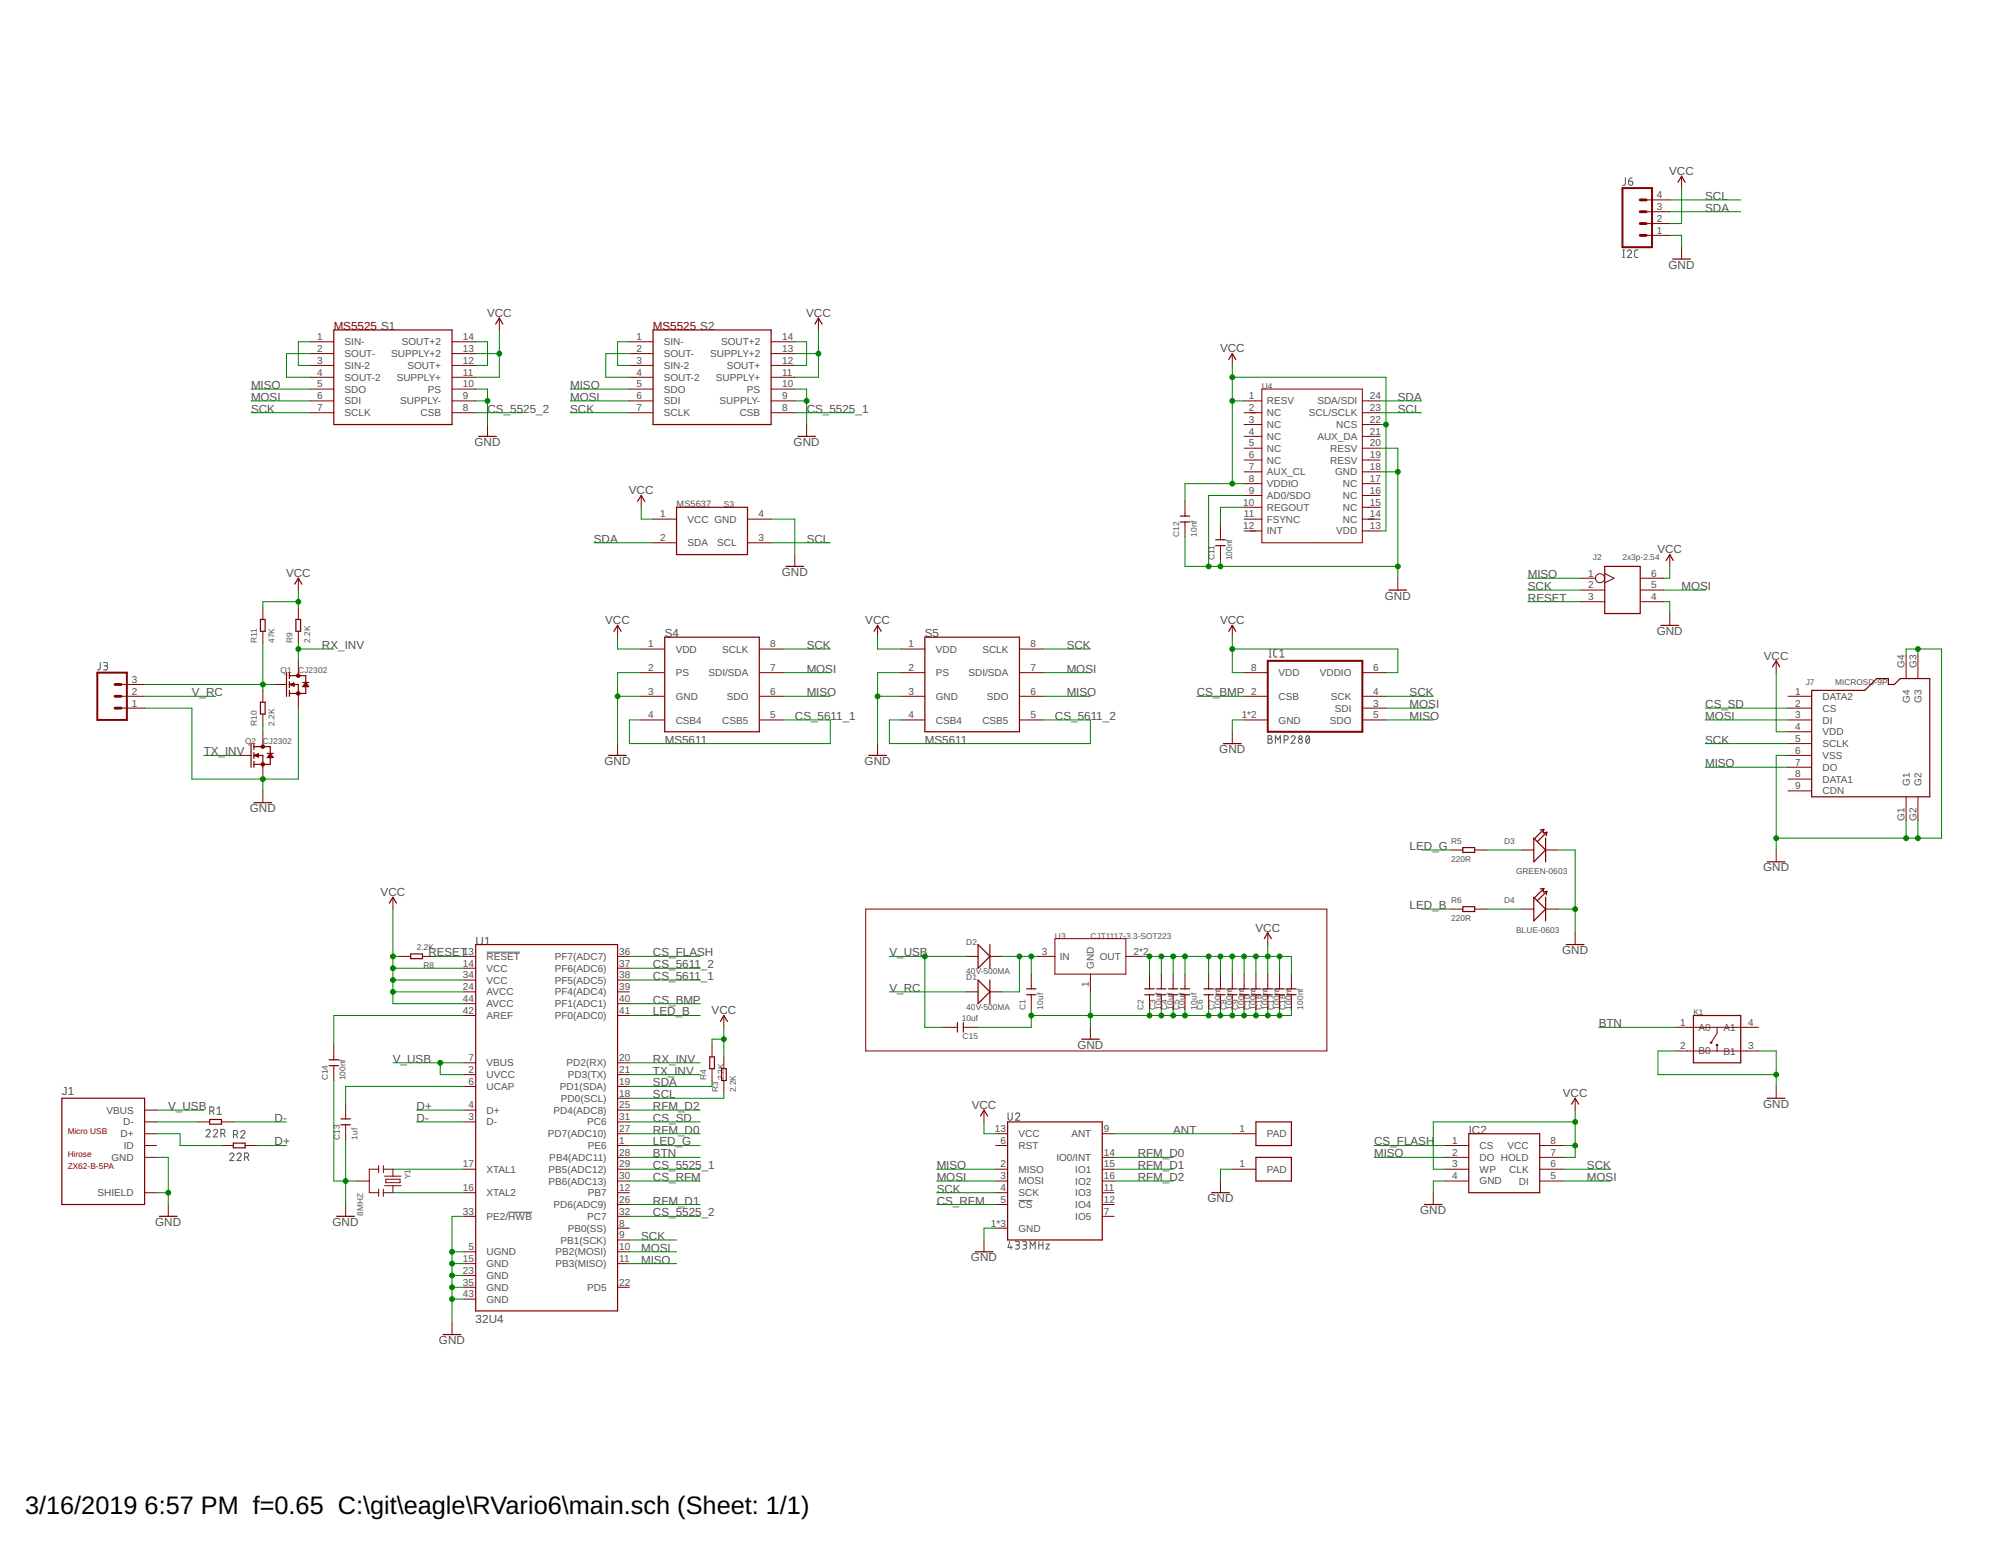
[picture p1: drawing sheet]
<svg xmlns="http://www.w3.org/2000/svg" width="279mm" height="216mm" viewBox="0 0 279 216" stroke-linecap="round" stroke-linejoin="round" font-family="sans-serif">
<g fill="none" stroke="#505050" stroke-width=".14">
<path d="M226.6 36h.2M226.6 34.9h.2M226.7 34.9v1.1M226.9 24.8v.9a.27 .27 0 0 1-.3 .2M227.2 35.1a.29 .29 0 0 1 .4-.2 .29 .29 0 0 1 .1 .5l-.5 .6h.6M227.4 25.3h.4a.3 .3 0 0 1 .2 .4 .3 .3 0 0 1-.3 .2 .3 .3 0 0 1-.3-.3zM227.9 24.8a.51 .51 0 0 0-.5 .5M228.7 34.9h-.3l-.2 .2 .1 .7 .4 .2M14 92.5v.8a.27 .27 0 0 1-.4 .3M14.5 92.5h.3a.23 .23 0 0 1 .2 .3 .23 .23 0 0 1-.2 .2h-.2M14.8 93h.1a.29 .29 0 0 1 .1 .3 .29 .29 0 0 1-.2 .3h-.3M177.2 91.8h.3"/>
<path d="M177.2 90.7h.3M177.4 90.7v1.1M178.3 90.7h-.3l-.1 .2v.7l.4 .2M178.7 91.8h.6M178.7 90.9l.3-.2v1.1M177.1 102.7h.3a.23 .23 0 0 1 .2 .3 .23 .23 0 0 1-.2 .2 .3 .3 0 0 1 .3 .3 .3 .3 0 0 1-.3 .3h-.3zM177.1 103.2h.3M178.1 103.8v-1.1l.3 .6 .4-.6v1.1M179.3 103.3h.3a.3 .3 0 0 0 .3-.3 .3 .3 0 0 0-.3-.3h-.3v1.1M180.3 103a.28 .28 0 0 1 .4-.2 .28 .28 0 0 1 .1 .4l-.5 .6h.5M182.4 102.8l.2-.1a.65 .65 0 0 1 0 1.1 .68 .68 0 0 1-.2-1zM182.8 103l-.4 .6"/>
<path d="M67.9 133h4.7M28.8 157.9a.29 .29 0 0 1 .4-.2 .29 .29 0 0 1 .1 .5l-.5 .6h.6M29.3 155.2h.3a.29 .29 0 0 0 .3-.3 .29 .29 0 0 0-.3-.3h-.3v1M29.7 155.2l.2 .4M29.8 157.9a.29 .29 0 0 1 .4-.2 .29 .29 0 0 1 .1 .5l-.5 .6h.6M30.3 154.8l.3-.2v1M30.3 155.6h.6M30.8 158.3h.3a.29 .29 0 0 0 .3-.3 .29 .29 0 0 0-.3-.3h-.3v1.1M31.2 158.3l.2 .5M32.6 158.5h.3a.29 .29 0 0 0 .3-.3 .29 .29 0 0 0-.3-.3h-.3v1M33 158.5l.2 .4M33.6 158.1a.29 .29 0 0 1 .4-.2 .29 .29 0 0 1 .1 .4l-.5 .6h.6"/>
<path d="M140.8 155.4v.9a.29 .29 0 0 0 .3 .1 .29 .29 0 0 0 .2-.2v-.8M141.8 155.6a.29 .29 0 0 1 .4-.2 .29 .29 0 0 1 .1 .5l-.5 .5h.6M32.1 161.2a.29 .29 0 0 1 .4-.2 .29 .29 0 0 1 .1 .5l-.5 .6h.6M33.1 161.2a.29 .29 0 0 1 .4-.2 .29 .29 0 0 1 .1 .5l-.5 .6h.6M34.1 161.6h.3a.29 .29 0 0 0 .3-.3 .29 .29 0 0 0-.3-.3h-.3v1.1M34.5 161.6l.2 .5M71 169.3h3.3M141 173.4l-.2 .8h.5M141.2 174v.4M141.8 173.4h.3a.23 .23 0 0 1 .2 .2 .23 .23 0 0 1-.2 .3h-.2M142 173.9a.29 .29 0 0 1 .4 .2 .29 .29 0 0 1-.4 .3h-.2M142.2 167.6h2"/>
<path d="M142.8 173.4h.3a.23 .23 0 0 1 .3 .2 .23 .23 0 0 1-.3 .3h-.2M143.1 173.9a.29 .29 0 0 1 .3 .2 .29 .29 0 0 1-.3 .3h-.3M143.8 174.4v-1l.4 .6 .3-.6v1M145.1 173.9h.5M145.1 173.4v1M145.6 173.4v1M146 173.7h.5l-.5 .7h.5"/>
<circle cx="181.6" cy="103.5" r=".29"/>
<circle cx="181.6" cy="103" r=".24"/>
</g>
<g fill="none" stroke="#800000" stroke-width=".14">
<path d="M229.8 32.9h3.4M229.8 31.2h3.4M229.8 29.6h3.4M229.8 27.9h3.4M234.8 24.6v1.7M234.8 34.5v1.7M43.3 47.7h3.3M43.3 49.4h3.3M43.3 51h3.3M43.3 52.7h3.3M43.3 54.3h3.3M43.3 56h3.3"/>
<path d="M43.3 57.6h3.3M63.1 47.7h3.3M63.1 49.4h3.3M63.1 51h3.3M63.1 52.7h3.3M63.1 54.3h3.3M63.1 56h3.3M63.1 57.6h3.3M68.1 59.3v1.6M69.7 44.4v1.7M87.9 47.7h3.3M87.9 49.4h3.3"/>
<path d="M87.9 51h3.3M87.9 52.7h3.3M87.9 54.3h3.3M87.9 56h3.3M87.9 57.6h3.3M107.7 47.7h3.3M107.7 49.4h3.3M107.7 51h3.3M107.7 52.7h3.3M107.7 54.3h3.3M107.7 56h3.3M107.7 57.6h3.3"/>
<path d="M112.6 59.3v1.6M114.3 44.4v1.7M172.1 49.4v1.6M173.7 56h2.5M173.7 57.6h2.5M173.7 59.3h2.5M176.2 54.3h14v21.5h-14zM190.2 56h2.5M190.2 57.6h2.5M190.2 59.3h2.5M89.5 69.2v1.6M91.2 72.5h3.3"/>
<path d="M91.2 75.8h3.3M104.4 72.5h3.3M104.4 75.8h3.3M111 77.4v1.7M165.5 70v2.1M165.5 72.9v2.1M170.4 73.3v2.1M170.4 76.2v2.1M173.7 72.5h2.5M173.7 60.9h2.5M173.7 62.6h2.5M173.7 64.2h2.5"/>
<path d="M173.7 65.9h2.5M173.7 67.5h2.5M173.7 69.2h2.5M173.7 70.8h2.5M173.7 74.1h2.5M190.2 72.5h2.5M190.2 60.9h2.5M190.2 62.6h2.5M190.2 64.2h2.5M190.2 65.9h2.5M190.2 67.5h2.5M190.2 69.2h2.5"/>
<path d="M190.2 70.8h2.5M190.2 74.1h2.5M233.2 77.4v1.7M16.9 97.2h3.3M16.9 98.9h3.3M16.9 95.6h3.3M36.7 84.9v1.6M36.7 88.2v1.6M36.7 96.4v1.7M36.7 99.7v1.7M38.4 95.6h1.6M41.7 80.8v1.6"/>
<path d="M41.7 84.9v1.6M41.7 88.2v1.6M41.7 92.3v2.1M41.7 96.8v2.1M86.2 87.3v1.7M89.5 90.6h3.3M89.5 93.9h3.3M89.5 97.2h3.3M106 90.6h3.3M106 93.9h3.3M106 97.2h3.3M122.5 87.3v1.7"/>
<path d="M125.8 90.6h3.3M125.8 93.9h3.3M125.8 97.2h3.3M142.3 90.6h3.3M142.3 93.9h3.3M142.3 97.2h3.3M172.1 87.3v1.7M173.7 93.9h3.3M173.7 97.2h3.3M190.2 93.9h3.3M190.2 97.2h3.3M190.2 98.9h3.3"/>
<path d="M195.2 80.8v1.6M220.8 80.8h2M220.8 82.4h3.3M220.8 84h3.3M224.1 80.1l1.3 .7-1.3 .6M229 80.8h3.3M229 82.4h3.3M229 84h3.3M233.2 85.7v1.6M248 92.3v1.6M249.7 97.2h3.3M249.7 98.9h3.3"/>
<path d="M266.1 91.5v3.3M267.8 91.5v3.3M33.4 105.5h1.7M36.7 102.2v2.1M36.7 106.7v2.1M36.7 110.4v1.7M86.2 103.8v1.7M89.5 100.5h3.3M106 100.5h3.3M122.5 103.8v1.7M125.8 100.5h3.3M142.3 100.5h3.3"/>
<path d="M172.1 102.2v1.6M173.7 100.5h3.3M190.2 100.5h3.3M202.6 118.7h1.7M205.9 118.7h1.7M212.5 118.7h1.7M215.8 118.7h1.7M248 118.7v1.7M249.7 100.5h3.3M249.7 102.2h3.3M249.7 103.8h3.3M249.7 105.5h3.3"/>
<path d="M249.7 107.1h3.3M249.7 108.8h3.3M249.7 110.4h3.3M266.1 111.3v3.3M267.8 111.3v3.3M54.9 125.3v1.7M55.7 133.6h1.6M59 133.6h1.6M64.8 133.6h1.6M64.8 138.5h1.6M64.8 136.9h1.6M64.8 135.2h1.6"/>
<path d="M86.2 133.6h1.7M86.2 138.5h1.7M86.2 136.9h1.7M86.2 135.2h1.7M120.9 127h64.4v19.8h-64.4zM134.9 133.6h1.7M134.9 138.5h1.7M138.2 133.6h1.7M138.2 138.5h1.7M144 136v2.1M144 138.9v2.1M144.8 133.6h2.5"/>
<path d="M147.3 131.1h9.9v4.9h-9.9zM152.3 136v2.5M157.2 133.6h2.5M160.5 136v2.1M160.5 138.9v2.1M162.2 136v2.1M162.2 138.9v2.1M163.8 136v2.1M163.8 138.9v2.1M165.5 136v2.1M165.5 138.9v2.1M168.8 136v2.1"/>
<path d="M168.8 138.9v2.1M170.4 136v2.1M170.4 138.9v2.1M172.1 136v2.1M172.1 138.9v2.1M173.7 136v2.1M173.7 138.9v2.1M175.4 136v2.1M175.4 138.9v2.1M177 130.3v1.6M177 136v2.1M177 138.9v2.1"/>
<path d="M178.7 136v2.1M178.7 138.9v2.1M180.3 136v2.1M180.3 138.9v2.1M202.6 127h1.7M205.9 127h1.7M212.5 127h1.7M215.8 127h1.7M219.9 130.3v1.6M20.2 156.7h1.6M20.2 160h1.6M20.2 155h1.6"/>
<path d="M20.2 158.3h1.6M27.6 156.7h1.7M30.9 156.7h1.7M30.9 160h1.7M34.2 160h1.7M46.6 145.9v2.1M46.6 148.8v2.1M48.3 154.2v2.1M48.3 157.1v2.1M64.8 156.7h1.6M64.8 141.8h1.6M64.8 140.2h1.6"/>
<path d="M64.8 155h1.6M64.8 151.7h1.6M64.8 148.4h1.6M64.8 150.1h1.6M86.2 156.7h1.7M86.2 160h1.7M86.2 141.8h1.7M86.2 140.2h1.7M86.2 155h1.7M86.2 153.4h1.7M86.2 151.7h1.7M86.2 148.4h1.7"/>
<path d="M86.2 150.1h1.7M86.2 158.3h1.7M99.4 145.9v1.7M99.4 149.2v1.7M101.1 141.8v1.7M101.1 147.6v1.6M101.1 150.9v1.6M131.6 143.5h2.1M134.5 143.5h2.1M137.4 155v1.7M139 160h1.7M139 158.3h1.7"/>
<path d="M152.3 143.5v1.6M153.9 158.3h1.7M172.1 158.3h3.3M201.8 160h3.3M215 160h3.3M219.9 153.4v1.6M234 146.8h11.5M234 143.5h11.5M239.8 143.5v.8l-.9 1.3M239.8 145.9v.9M248 151.7v1.7M20.2 161.6h1.6"/>
<path d="M20.2 166.6h1.6M23.5 168.2v1.7M48.3 168.2v1.7M49.9 164.9h1.7M52.9 163.3h-1.3v3.3h1.3M52.9 162.8v1M52.9 166.1v1M53.5 163.3h1.4v1M53.5 162.8v1M53.5 166.1v1M53.7 165.6h2.3M53.7 164.3h2.3"/>
<path d="M53.9 164.7h2v.5h-2zM54.9 165.6v1h-1.4M64.8 176.5h1.6M64.8 178.1h1.6M64.8 179.8h1.6M64.8 174.8h1.6M64.8 163.3h1.6M64.8 166.6h1.6M64.8 169.9h1.6M86.2 176.5h1.7M86.2 179.8h1.7M86.2 171.5h1.7"/>
<path d="M86.2 173.2h1.7M86.2 174.8h1.7M86.2 161.6h1.7M86.2 163.3h1.7M86.2 164.9h1.7M86.2 166.6h1.7M86.2 169.9h1.7M86.2 168.2h1.7M137.4 173.2v1.6M139 171.5h1.7M139 163.3h1.7M139 164.9h1.7"/>
<path d="M139 166.6h1.7M139 168.2h1.7M153.9 161.6h1.7M153.9 163.3h1.7M153.9 164.9h1.7M153.9 166.6h1.7M153.9 169.9h1.7M153.9 168.2h1.7M170.4 164.9v1.7M172.1 163.3h3.3M200.1 166.6v1.6M201.8 161.6h3.3"/>
<path d="M201.8 163.3h3.3M201.8 164.9h3.3M215 161.6h3.3M215 163.3h3.3M215 164.9h3.3M63.1 184.7v1.7M64.8 181.4h1.6"/>
<circle cx="223.4" cy="80.8" r=".64"/>
</g>
<g fill="none" stroke="#800000" stroke-width=".17">
<path d="M233.6 36.2h2.4M234.3 25.4l.5-.8 .5 .8M46.6 46.1h16.5v13.2h-16.5zM69.2 45.3l.5-.9 .5 .9M91.2 46.1h16.5v13.2h-16.5zM113.8 45.3l.5-.9 .5 .9M171.6 50.2l.5-.8 .5 .8M66.8 60.9h2.5M89 70l.5-.8 .5 .8M94.5 70.8h9.9v6.6h-9.9zM109.7 79.1h2.5M111.4 60.9h2.5"/>
<path d="M164.8 72.9h1.3M164.8 72.1h1.3M169.8 76.2h1.3M169.8 75.4h1.3M224.1 79.1h4.9v6.6h-4.9zM232.6 78.3l.6-.9 .4 .9M36.4 86.5h.6v1.7h-.6zM36.4 98.1h.6v1.6h-.6zM40 93.9v3.3M40.4 94.4h2.3v2.4h-2.3M40.4 93.9v.9M40.4 95.2v.8"/>
<path d="M40.4 96.4v.8M40.6 95.6h1.1v1.2M40.6 95.6l.4 .2M40.7 95.5l.3 .3M41 95.4l-.6 .2 .6 .2M41 95.4v.4M41 95.4l-.4 .2M41.1 81.6l.6-.8 .4 .8M41.3 86.5h.7v1.7h-.7zM42.3 95.3h.8M42.7 95.3l.4 .6h-.8zM42.7 95.6l.2 .3"/>
<path d="M42.7 95.6l-.2 .3M42.7 95.6l.2 .2M42.7 95.6l-.2 .2M85.7 88.2l.5-.9 .5 .9M92.8 89h13.2v13.2h-13.2zM122 88.2l.5-.9 .5 .9M129.1 89h13.2v13.2h-13.2zM171.6 88.2l.5-.9 .5 .9M193.9 82.4h2.5M231.9 87.3h2.5M247.5 93.1l.5-.8 .5 .8M253 96.4h7.4l1.6-1.6h1.7v.8h.8l.8-.8h4.2v16.5h-16.5z"/>
<path d="M35.1 103.8v3.3M35.5 104.3h2.2v2.4h-2.2M35.5 103.8v.9M35.5 105.1v.8M35.5 106.3v.8M35.5 112.1h2.4M35.7 105.5h1v1.2M35.7 105.5l.4 .2M35.8 105.4l.3 .3M36.1 105.3l-.6 .2 .6 .2M36.1 105.3v.4M36.1 105.3l-.4 .2"/>
<path d="M37.3 105.2h.8M37.7 105.2l.4 .6h-.8zM37.7 105.5l.2 .3M37.7 105.5l-.2 .3M37.7 105.5l.2 .2M37.7 105.5l-.2 .2M85 105.5h2.5M121.3 105.5h2.5M170.8 103.8h2.5M204.3 118.4h1.6v.6h-1.6zM214.2 117.1l1.6 1.6-1.6 1.7zM215.6 115.8l-1.4 1.3"/>
<path d="M215.6 115.8l-.5 .1M215.6 115.8l-.1 .5 .5-.1M215.8 117.1v3.3M216 116.2l-1.3 1.3M216 116.2l-.1 .5M54.4 126.1l.5-.8 .5 .8M57.3 133.2h1.7v.7h-1.7zM66.4 131.9h19.8v51.2h-19.8zM136.6 131.9l1.6 1.7-1.6 1.6zM136.6 136.9l1.6 1.6-1.6 1.7zM138.2 131.9v3.3M138.2 136.9v3.3"/>
<path d="M143.3 138.9h1.4M143.3 138.1h1.4M159.9 138.9h1.3M159.9 138.1h1.3M161.5 138.9h1.3M161.5 138.1h1.3M163.2 138.9h1.3M163.2 138.1h1.3M164.8 138.9h1.3M164.8 138.1h1.3M168.1 138.9h1.3M168.1 138.1h1.3"/>
<path d="M169.8 138.9h1.3M169.8 138.1h1.3M171.4 138.9h1.3M171.4 138.1h1.3M173.1 138.9h1.3M173.1 138.1h1.3M174.7 138.9h1.3M174.7 138.1h1.3M176.4 138.9h1.3M176.4 138.1h1.3M176.5 131.1l.5-.8 .5 .8M178 138.9h1.3"/>
<path d="M178 138.1h1.3M179.7 138.9h1.3M179.7 138.1h1.3M204.3 126.6h1.6v.7h-1.6zM214.2 125.3l1.6 1.7-1.6 1.6zM215.6 124.1l-1.4 1.3M215.6 124.1h-.5M215.6 124.1l-.1 .5 .5-.1M215.8 125.3v3.3M216 124.5l-1.3 1.3M216 124.5l-.1 .5M218.7 131.9h2.5"/>
<path d="M246.8 120.4h2.4M8.6 153.4h11.6v14.8h-11.6zM29.3 156.3h1.6v.7h-1.6zM32.6 159.6h1.6v.7h-1.6zM46 148.8h1.3M46 148h1.3M47.6 157.1h1.3M47.6 156.3h1.3M99.1 147.6h.7v1.6h-.7zM100.6 142.6l.5-.8 .5 .8M100.8 149.2h.6v1.7h-.6zM133.7 142.8v1.3"/>
<path d="M134.5 142.8v1.3M136.9 155.9l.5-.9 .5 .9M140.7 156.7h13.2v16.5h-13.2zM151 145.1h2.5M175.4 156.7h4.9v3.3h-4.9zM205.1 158.3h9.9v8.3h-9.9zM219.4 154.2l.5-.8 .5 .8M236.5 141.8h6.6v6.6h-6.6zM246.8 153.4h2.4M22.2 169.9h2.5M47 169.9h2.5M136.2 174.8h2.4"/>
<path d="M169.2 166.6h2.5M175.4 161.6h4.9v3.3h-4.9zM198.9 168.2h2.5M61.9 186.4h2.4"/>
</g>
<path d="M226.5 26.3h4.2v8.2h-4.2zM13.6 93.9h4.1v6.6h-4.1zM177 92.3h13.2v9.9h-13.2z" fill="none" stroke="#800000" stroke-width=".28"/>
<path d="M229 29.6h.8M229 31.2h.8M229 32.9h.8M229 27.9h.8M16.1 95.6h.8M16.1 97.2h.8M16.1 98.9h.8" fill="none" stroke="#800000" stroke-width=".4"/>
<g fill="#800000" stroke="#800000" stroke-width=".14">
<path d="M41.4 94.2l.2-.1 .2 .1v.3l-.1 .1-.3-.1v-.1l.2-.1 .1 .1h-.3z" fill-rule="evenodd"/>
<path d="M41.4 96.7l.2-.1 .2 .1v.3l-.1 .1-.3-.1v-.2h.2h.1v.1l-.3-.1z" fill-rule="evenodd"/>
<path d="M36.5 104.1l.1-.1 .3 .1v.3l-.1 .1-.3-.1-.1-.1 .3-.1 .1 .1h-.4z" fill-rule="evenodd"/>
<path d="M36.5 106.6l.1-.1 .3 .1v.3l-.1 .1-.3-.1-.1-.2h.3h.1h-.4z" fill-rule="evenodd"/>
<circle cx="238.9" cy="145.6" r=".11"/>
<circle cx="239.8" cy="145.9" r=".11"/>
</g>
<g fill="none" stroke="#008000" stroke-width=".14">
<path d="M233.2 32.9h1.6v1.6M233.2 29.6h9.9M233.2 27.9h9.9M234.8 26.3v4.9h-1.6M35.1 54.3h8.2M35.1 56h8.2M35.1 57.6h8.2M43.3 47.7h-1.6v3.3h1.6M43.3 49.4h-3.3v3.3h3.3M66.4 54.3h1.7v5M66.4 56h1.7M66.4 47.7h1.7v3.3h-1.7"/>
<path d="M66.4 49.4h3.3M66.4 57.6h6.6M69.7 46.1v6.6h-3.3M79.6 54.3h8.3M79.6 56h8.3M79.6 57.6h8.3M87.9 47.7h-1.7v3.3h1.7M87.9 49.4h-3.3v3.3h3.3M111 54.3h1.6v5M111 47.7h1.6v3.3h-1.6M111 56h1.6M111 49.4h3.3"/>
<path d="M111 57.6h8.2M114.3 46.1v6.6h-3.3M172.1 51v16.5M172.1 56h1.6M172.1 52.7h21.4v21.4h-.8M192.7 56h5.8M192.7 59.3h.8M192.7 57.6h5.8M82.9 75.8h8.3M89.5 70.8v1.7h1.7M107.7 72.5h3.3v4.9M107.7 75.8h8.2"/>
<path d="M165.5 75v4.1h29.7M170.4 78.3v.8M173.7 67.5h-8.2v2.5M173.7 69.2h-4.9v9.9M173.7 70.8h-3.3v2.5M192.7 65.9h2.5M192.7 62.6h2.5v18.2M233.2 79.1v1.7h-.9M20.2 97.2h9.9M20.2 98.9h6.6v9.9h14.9v-9.9M20.2 95.6h18.2M36.7 89.8v6.6"/>
<path d="M41.7 90.6h4.9M41.7 84h-5v.9M41.7 82.4v2.5M41.7 89.8v2.5M86.2 89v1.6h3.3M86.2 97.2h3.3M89.5 93.9h-3.3v9.9M109.3 93.9h6.6M109.3 97.2h6.6M109.3 90.6h6.6M122.5 97.2h3.3M122.5 89v1.6h3.3"/>
<path d="M125.8 93.9h-3.3v9.9M145.6 93.9h6.7M145.6 97.2h6.7M145.6 90.6h6.7M167.1 97.2h6.6M172.1 89v4.9h1.6M172.1 90.6h23.1v3.3h-1.7M193.5 97.2h6.6M193.5 98.9h6.6M213.3 84h7.5M213.3 80.8h7.5M213.3 82.4h7.5"/>
<path d="M232.3 84h.9v1.7M232.3 82.4h5.8M238.1 98.9h11.6M248 93.9v8.3h1.7M266.1 91.5v-.9h5v26.5h-23.1M267.8 90.6v.9M28.4 105.5h5M36.7 101.4v.8M36.7 108.8v1.6M89.5 100.5h-1.6v3.3h28v-3.3h-6.6M125.8 100.5h-1.6v3.3h28.1v-3.3h-6.7M173.7 100.5h-1.6v1.7"/>
<path d="M193.5 100.5h6.6M198.5 118.7h4.1M207.6 118.7h4.9M217.5 118.7h2.4v11.6M238.1 100.5h11.6M238.1 107.1h11.6M238.1 103.8h11.6M249.7 105.5h-1.7v13.2M266.1 114.6v2.5M267.8 114.6v2.5M54.9 133.6h.8M54.9 138.5h9.9"/>
<path d="M54.9 127v13.2h9.9M54.9 136.9h9.9M54.9 135.2h9.9M60.6 133.6h4.2M87.9 133.6h9.9M87.9 136.9h9.9M87.9 135.2h9.9M124.2 133.6h10.7M124.2 138.5h10.7M129.1 133.6v9.9h2.5M139.9 133.6h4.9M142.3 133.6v4.9h-2.4"/>
<path d="M144 133.6v2.4M152.3 138.5v5M159.7 133.6h20.6v2.4M160.5 133.6v2.4M162.2 133.6v2.4M163.8 133.6v2.4M165.5 133.6v2.4M168.8 133.6v2.4M170.4 133.6v2.4M172.1 133.6v2.4M173.7 133.6v2.4M175.4 133.6v2.4"/>
<path d="M177 131.9v4.1M178.7 133.6v2.4M198.5 127h4.1M207.6 127h4.9M217.5 127h2.4M21.8 156.7h5.8M21.8 158.3h3.3v1.7h5.8M21.8 155h6.6M32.6 156.7h7.4M35.9 160h4.1M46.6 150.9v14h3.3M48.3 159.2v9"/>
<path d="M54.9 148.4h9.9M58.2 156.7h6.6M58.2 155h6.6M61.5 148.4v1.7h3.3M64.8 151.7h-16.5v2.5M64.8 141.8h-18.2v4.1M87.9 141.8h9.9M87.9 150.1h9.9M87.9 156.7h9.9M87.9 158.3h9.9M87.9 160h9.9M87.9 155h9.9"/>
<path d="M87.9 148.4h9.9M87.9 140.2h9.9M99.4 150.9v.8h-11.5M101.1 143.5v4.1M101.1 152.5v.9h-13.2M101.1 145.1h-1.7v.8M137.4 156.7v1.6h1.6M144 141v2.5h-7.4M155.6 158.3h16.5M160.5 141v.8M162.2 141v.8M163.8 141v.8"/>
<path d="M165.5 141v.8M168.8 141v.8M170.4 141v.8M172.1 141v.8M173.7 141v.8M175.4 141v.8M177 141v.8M178.7 141v.8M180.3 141v.8h-36.3M191.9 160h9.9M218.3 160h1.6M219.9 155v6.6h-1.6"/>
<path d="M219.9 156.7h-19.8v6.6h1.7M223.2 143.5h10.8M234 146.8h-2.5v3.3h16.5M245.5 146.8h2.5v4.9M21.8 161.6h1.7v6.6M21.8 166.6h1.7M54.9 166.6h9.9M54.9 163.3h9.9M63.1 174.8h1.7M63.1 176.5h1.7M63.1 178.1h1.7M63.1 179.8h1.7"/>
<path d="M64.8 169.9h-1.7v14.8M87.9 169.9h9.9M87.9 174.8h6.6M87.9 176.5h6.6M87.9 161.6h9.9M87.9 164.9h9.9M87.9 163.3h9.9M87.9 173.2h6.6M87.9 168.2h9.9M130.8 166.6h8.2M130.8 164.9h8.2M130.8 163.3h8.2"/>
<path d="M130.8 168.2h8.2M139 171.5h-1.6v1.7M155.6 161.6h8.2M155.6 164.9h8.2M155.6 163.3h8.2M172.1 163.3h-1.7v1.6M191.9 161.6h9.9M201.8 164.9h-1.7v1.7M218.3 164.9h6.6M218.3 163.3h6.6M63.1 181.4h1.7"/>
</g>
<g fill="#008000" stroke="#008000" stroke-width=".14">
<circle cx="63.1" cy="174.8" r=".34"/>
<circle cx="63.1" cy="176.5" r=".34"/>
<circle cx="63.1" cy="178.1" r=".34"/>
<circle cx="63.1" cy="179.8" r=".34"/>
<circle cx="63.1" cy="181.4" r=".34"/>
<circle cx="23.5" cy="166.6" r=".34"/>
<circle cx="48.3" cy="164.9" r=".34"/>
<circle cx="152.3" cy="141.8" r=".34"/>
<circle cx="160.5" cy="141.8" r=".34"/>
<circle cx="162.2" cy="141.8" r=".34"/>
<circle cx="163.8" cy="141.8" r=".34"/>
<circle cx="165.5" cy="141.8" r=".34"/>
<circle cx="168.8" cy="141.8" r=".34"/>
<circle cx="170.4" cy="141.8" r=".34"/>
<circle cx="172.1" cy="141.8" r=".34"/>
<circle cx="173.7" cy="141.8" r=".34"/>
<circle cx="144" cy="141.8" r=".34"/>
<circle cx="175.4" cy="141.8" r=".34"/>
<circle cx="177" cy="141.8" r=".34"/>
<circle cx="178.7" cy="141.8" r=".34"/>
<circle cx="86.2" cy="97.2" r=".34"/>
<circle cx="122.5" cy="97.2" r=".34"/>
<circle cx="112.6" cy="56" r=".34"/>
<circle cx="195.2" cy="79.1" r=".34"/>
<circle cx="170.4" cy="79.1" r=".34"/>
<circle cx="168.8" cy="79.1" r=".34"/>
<circle cx="195.2" cy="65.9" r=".34"/>
<circle cx="68.1" cy="56" r=".34"/>
<circle cx="219.9" cy="127" r=".34"/>
<circle cx="248" cy="150.1" r=".34"/>
<circle cx="248" cy="117.1" r=".34"/>
<circle cx="267.8" cy="90.6" r=".34"/>
<circle cx="267.8" cy="117.1" r=".34"/>
<circle cx="266.1" cy="117.1" r=".34"/>
<circle cx="36.7" cy="108.8" r=".34"/>
<circle cx="129.1" cy="133.6" r=".34"/>
<circle cx="61.5" cy="148.4" r=".34"/>
<circle cx="142.3" cy="133.6" r=".34"/>
<circle cx="144" cy="133.6" r=".34"/>
<circle cx="160.5" cy="133.6" r=".34"/>
<circle cx="162.2" cy="133.6" r=".34"/>
<circle cx="163.8" cy="133.6" r=".34"/>
<circle cx="165.5" cy="133.6" r=".34"/>
<circle cx="168.8" cy="133.6" r=".34"/>
<circle cx="170.4" cy="133.6" r=".34"/>
<circle cx="172.1" cy="133.6" r=".34"/>
<circle cx="173.7" cy="133.6" r=".34"/>
<circle cx="175.4" cy="133.6" r=".34"/>
<circle cx="177" cy="133.6" r=".34"/>
<circle cx="178.7" cy="133.6" r=".34"/>
<circle cx="101.1" cy="145.1" r=".34"/>
<circle cx="114.3" cy="49.4" r=".34"/>
<circle cx="172.1" cy="52.7" r=".34"/>
<circle cx="193.5" cy="59.3" r=".34"/>
<circle cx="172.1" cy="67.5" r=".34"/>
<circle cx="172.1" cy="56" r=".34"/>
<circle cx="172.1" cy="90.6" r=".34"/>
<circle cx="69.7" cy="49.4" r=".34"/>
<circle cx="54.9" cy="138.5" r=".34"/>
<circle cx="54.9" cy="136.9" r=".34"/>
<circle cx="54.9" cy="135.2" r=".34"/>
<circle cx="54.9" cy="133.6" r=".34"/>
<circle cx="219.9" cy="156.7" r=".34"/>
<circle cx="219.9" cy="160" r=".34"/>
<circle cx="41.7" cy="84" r=".34"/>
<circle cx="36.7" cy="95.6" r=".34"/>
<circle cx="41.7" cy="90.6" r=".34"/>
</g>
<g font-size="3.5">
<text x="3.5" y="211.4">3/16/2019</text>
<text x="20.2" y="211.4">6:57 PM f=0.65 C:\git\eagle\RVario6\main.sch (Sheet: 1/1)</text>
</g>
<g font-size="1.6" fill="#505050">
<text x="233.1" y="24.5">VCC</text>
<text x="238.1" y="29.6">SDA</text>
<text x="238.1" y="27.9">SCL</text>
<text x="233" y="37.5">GND</text>
<text x="68" y="44.3">VCC</text>
<text x="112.6" y="44.3">VCC</text>
<text x="170.4" y="49.2">VCC</text>
<text x="35" y="54.3">MISO</text>
<text x="35" y="56">MOSI</text>
<text x="35" y="57.6">SCK</text>
<text x="68.1" y="57.6">CS_5525_2</text>
<text x="79.6" y="54.3">MISO</text>
<text x="79.6" y="56">MOSI</text>
<text x="79.6" y="57.6">SCK</text>
<text x="112.6" y="57.6">CS_5525_1</text>
<text x="195.2" y="56">SDA</text>
<text x="195.2" y="57.6">SCL</text>
<text x="66.2" y="62.3">GND</text>
<text x="110.8" y="62.3">GND</text>
<text x="87.8" y="69">VCC</text>
<text x="82.9" y="75.8">SDA</text>
<text x="112.6" y="75.8">SCL</text>
<text x="231.4" y="77.3">VCC</text>
<text x="39.9" y="80.6">VCC</text>
<text x="109.2" y="80.4">GND</text>
<text x="193.4" y="83.7">GND</text>
<text x="213.3" y="80.7">MISO</text>
<text x="213.3" y="82.4">SCK</text>
<text x="234.8" y="82.4">MOSI</text>
<text x="84.5" y="87.2">VCC</text>
<text x="92.8" y="89">S4</text>
<text x="120.8" y="87.2">VCC</text>
<text x="129.1" y="89">S5</text>
<text x="170.4" y="87.2">VCC</text>
<text x="213.3" y="84">RESET</text>
<text x="231.3" y="88.7">GND</text>
<text x="45" y="90.6">RX_INV</text>
<text x="112.6" y="93.9">MOSI</text>
<text x="112.6" y="90.6">SCK</text>
<text x="149" y="93.9">MOSI</text>
<text x="149" y="90.6">SCK</text>
<text x="246.3" y="92.1">VCC</text>
<text x="26.8" y="97.2">V_RC</text>
<text x="111" y="100.5">CS_56</text>
<text x="112.6" y="97.2">MISO</text>
<text x="116" y="100.5">11_1</text>
<text x="147.3" y="100.5">CS_56</text>
<text x="149" y="97.2">MISO</text>
<text x="152.3" y="100.5">11_2</text>
<text x="167.1" y="97.2">CS_BMP</text>
<text x="196.8" y="100.5">MISO</text>
<text x="196.8" y="98.9">MOSI</text>
<text x="196.8" y="97.2">SCK</text>
<text x="238.1" y="100.5">MOSI</text>
<text x="238.1" y="98.9">CS_SD</text>
<text x="28.4" y="105.5">TX_INV</text>
<text x="84.4" y="106.8">GND</text>
<text x="92.8" y="103.8">MS5611</text>
<text x="120.7" y="106.8">GND</text>
<text x="129.1" y="103.8">MS5611</text>
<text x="170.2" y="105.2">GND</text>
<text x="238.1" y="107.2">MISO</text>
<text x="238.1" y="103.8">SCK</text>
<text x="34.9" y="113.4">GND</text>
<text x="196.8" y="118.7">LED_G</text>
<text x="53.1" y="125.1">VCC</text>
<text x="246.2" y="121.7">GND</text>
<text x="66.4" y="131.9">U1</text>
<text x="175.3" y="130.1">VCC</text>
<text x="196.8" y="127">LED_B</text>
<text x="59.8" y="133.6">RESET</text>
<text x="91.2" y="136.9">CS_5611_1</text>
<text x="91.2" y="135.2">CS_5611_2</text>
<text x="91.2" y="133.6">CS_FLASH</text>
<text x="124.2" y="133.6">V_USB</text>
<text x="218.1" y="133.2">GND</text>
<text x="91.2" y="140.2">CS_BMP</text>
<text x="91.2" y="141.8">LED_B</text>
<text x="99.4" y="141.6">VCC</text>
<text x="124.2" y="138.5">V_RC</text>
<text x="223.2" y="143.5">BTN</text>
<text x="54.9" y="148.4">V_USB</text>
<text x="91.2" y="148.4">RX_INV</text>
<text x="150.4" y="146.4">GND</text>
<text x="8.6" y="152.9">J1</text>
<text x="23.5" y="155">V_USB</text>
<text x="58.2" y="155">D+</text>
<text x="91.2" y="151.7">SDA</text>
<text x="91.2" y="153.4">SCL</text>
<text x="91.2" y="155">RFM_D2</text>
<text x="91.2" y="150.1">TX_INV</text>
<text x="135.7" y="154.9">VCC</text>
<text x="218.2" y="153.2">VCC</text>
<text x="246.2" y="154.7">GND</text>
<text x="38.4" y="156.7">D-</text>
<text x="38.4" y="160">D+</text>
<text x="58.2" y="156.7">D-</text>
<text x="91.2" y="158.3">RFM_D0</text>
<text x="91.2" y="160">LED_G</text>
<text x="91.2" y="161.6">BTN</text>
<text x="91.2" y="156.7">CS_SD</text>
<text x="158.9" y="161.6">RFM_D0</text>
<text x="163.8" y="158.3">ANT</text>
<text x="191.9" y="161.6">MISO</text>
<text x="191.9" y="160">CS_FLASH</text>
<text x="205.1" y="158.3">IC2</text>
<text x="91.2" y="164.9">CS_RFM</text>
<text x="91.2" y="163.3">CS_5525_1</text>
<text x="130.8" y="163.3">MISO</text>
<text x="130.8" y="164.9">MOSI</text>
<text x="130.8" y="166.6">SCK</text>
<text x="158.9" y="163.3">RFM_D1</text>
<text x="158.9" y="164.9">RFM_D2</text>
<text x="168.6" y="167.9">GND</text>
<text x="221.6" y="164.9">MOSI</text>
<text x="221.6" y="163.3">SCK</text>
<text x="21.7" y="171.2">GND</text>
<text x="46.4" y="171.2">GND</text>
<text x="89.5" y="173.2">SCK</text>
<text x="91.2" y="169.9">CS_5525_2</text>
<text x="91.2" y="168.2">RFM_D1</text>
<text x="130.8" y="168.2">CS_RFM</text>
<text x="198.3" y="169.6">GND</text>
<text x="89.5" y="176.5">MISO</text>
<text x="89.5" y="174.8">MOSI</text>
<text x="135.6" y="176.2">GND</text>
<text x="66.4" y="184.7">32U4</text>
<text x="61.3" y="187.7">GND</text>
</g>
<g font-size="1.6" fill="#800000">
<text x="46.6" y="46.1">MS5525 S1</text>
<text x="91.2" y="46.1">MS5525 S2</text>
</g>
<g font-size="1.4" fill="#505050">
<text x="231.4" y="29.3">3</text>
<text x="231.4" y="27.7">4</text>
<text x="231.4" y="32.6">1</text>
<text x="231.4" y="31">2</text>
<text x="44.3" y="47.5">1</text>
<text x="64.6" y="47.5">14</text>
<text x="88.9" y="47.5">1</text>
<text x="109.2" y="47.5">14</text>
<text x="44.3" y="49.1">2</text>
<text x="44.3" y="50.8">3</text>
<text x="44.3" y="52.5">4</text>
<text x="48.1" y="48.2">SIN-</text>
<text x="48.1" y="49.9">SOUT-</text>
<text x="48.1" y="51.5">SIN-2</text>
<text x="48.1" y="53.2">SOUT-2</text>
<text x="54.6" y="49.9">SUPPLY+2</text>
<text x="55.4" y="53.2">SUPPLY+</text>
<text x="56.1" y="48.2">SOUT+2</text>
<text x="56.9" y="51.5">SOUT+</text>
<text x="64.6" y="52.5">11</text>
<text x="64.6" y="50.8">12</text>
<text x="64.6" y="49.1">13</text>
<text x="88.9" y="49.1">2</text>
<text x="88.9" y="50.8">3</text>
<text x="88.9" y="52.5">4</text>
<text x="92.7" y="48.2">SIN-</text>
<text x="92.7" y="49.9">SOUT-</text>
<text x="92.7" y="51.5">SIN-2</text>
<text x="92.7" y="53.2">SOUT-2</text>
<text x="99.2" y="49.9">SUPPLY+2</text>
<text x="100" y="53.2">SUPPLY+</text>
<text x="100.7" y="48.2">SOUT+2</text>
<text x="101.5" y="51.5">SOUT+</text>
<text x="109.2" y="52.5">11</text>
<text x="109.2" y="50.8">12</text>
<text x="109.2" y="49.1">13</text>
<text x="44.3" y="54.1">5</text>
<text x="44.3" y="55.8">6</text>
<text x="44.3" y="57.4">7</text>
<text x="48.1" y="54.8">SDO</text>
<text x="48.1" y="56.5">SDI</text>
<text x="48.1" y="58.1">SCLK</text>
<text x="55.9" y="56.5">SUPPLY-</text>
<text x="58.7" y="58.1">CSB</text>
<text x="59.7" y="54.8">PS</text>
<text x="64.6" y="57.4">8</text>
<text x="64.6" y="55.8">9</text>
<text x="64.6" y="54.1">10</text>
<text x="88.9" y="54.1">5</text>
<text x="88.9" y="55.8">6</text>
<text x="88.9" y="57.4">7</text>
<text x="92.7" y="54.8">SDO</text>
<text x="92.7" y="56.5">SDI</text>
<text x="92.7" y="58.1">SCLK</text>
<text x="100.4" y="56.5">SUPPLY-</text>
<text x="103.3" y="58.1">CSB</text>
<text x="104.3" y="54.8">PS</text>
<text x="109.2" y="57.4">8</text>
<text x="109.2" y="55.8">9</text>
<text x="109.2" y="54.1">10</text>
<text x="174.4" y="57.4">2</text>
<text x="174.4" y="59.1">3</text>
<text x="174.4" y="55.8">1</text>
<text x="176.9" y="58.1">NC</text>
<text x="176.9" y="59.8">NC</text>
<text x="176.9" y="56.5">RESV</text>
<text x="182.8" y="58.1">SCL/SCLK</text>
<text x="183.9" y="56.5">SDA/SDI</text>
<text x="186.6" y="59.8">NCS</text>
<text x="191.3" y="59.1">22</text>
<text x="191.3" y="57.4">23</text>
<text x="191.3" y="55.8">24</text>
<text x="174.4" y="65.7">7</text>
<text x="174.4" y="60.7">4</text>
<text x="174.4" y="62.4">5</text>
<text x="174.4" y="64">6</text>
<text x="176.9" y="61.4">NC</text>
<text x="176.9" y="63.1">NC</text>
<text x="176.9" y="64.7">NC</text>
<text x="183.9" y="61.4">AUX_DA</text>
<text x="185.7" y="64.7">RESV</text>
<text x="185.7" y="63.1">RESV</text>
<text x="191.3" y="60.7">21</text>
<text x="191.3" y="65.7">18</text>
<text x="191.3" y="64">19</text>
<text x="191.3" y="62.4">20</text>
<text x="173.6" y="70.6">10</text>
<text x="174.4" y="69">9</text>
<text x="174.4" y="67.3">8</text>
<text x="176.9" y="69.7">AD0/SDO</text>
<text x="176.9" y="66.4">AUX_CL</text>
<text x="176.9" y="71.3">REGOUT</text>
<text x="176.9" y="68">VDDIO</text>
<text x="186.4" y="66.4">GND</text>
<text x="187.5" y="71.3">NC</text>
<text x="187.5" y="69.7">NC</text>
<text x="187.5" y="68">NC</text>
<text x="191.3" y="70.6">15</text>
<text x="191.3" y="69">16</text>
<text x="191.3" y="67.3">17</text>
<text x="92.2" y="72.3">1</text>
<text x="92.2" y="75.6">2</text>
<text x="96" y="73">VCC GND</text>
<text x="96" y="76.3">SDA</text>
<text x="100.1" y="76.3">SCL</text>
<text x="105.9" y="72.3">4</text>
<text x="105.9" y="75.6">3</text>
<text x="173.6" y="73.9">12</text>
<text x="173.7" y="72.3">11</text>
<text x="176.9" y="73">FSYNC</text>
<text x="176.9" y="74.6">INT</text>
<text x="186.6" y="74.6">VDD</text>
<text x="187.5" y="73">NC</text>
<text x="191.3" y="72.3">14</text>
<text x="191.3" y="73.9">13</text>
<text x="221.8" y="80.5">1</text>
<text x="221.8" y="82.2">2</text>
<text x="221.8" y="83.8">3</text>
<text x="230.5" y="83.8">4</text>
<text x="230.5" y="82.2">5</text>
<text x="230.5" y="80.5">6</text>
<text x="18.4" y="95.4">3</text>
<text x="90.5" y="90.4">1</text>
<text x="90.5" y="93.7">2</text>
<text x="94.3" y="91.1">VDD</text>
<text x="94.3" y="94.4">PS</text>
<text x="98.9" y="94.4">SDI/SDA</text>
<text x="100.9" y="91.1">SCLK</text>
<text x="107.6" y="93.7">7</text>
<text x="107.6" y="90.4">8</text>
<text x="126.8" y="90.4">1</text>
<text x="126.8" y="93.7">2</text>
<text x="130.7" y="91.1">VDD</text>
<text x="130.7" y="94.4">PS</text>
<text x="135.2" y="94.4">SDI/SDA</text>
<text x="137.2" y="91.1">SCLK</text>
<text x="143.9" y="93.7">7</text>
<text x="143.9" y="90.4">8</text>
<text x="174.7" y="93.7">8</text>
<text x="178.5" y="94.4">VDD</text>
<text x="184.3" y="94.4">VDDIO</text>
<text x="191.7" y="93.7">6</text>
<text x="265.9" y="93.3" transform="rotate(-90 265.9 93.3)">G4</text>
<text x="267.6" y="93.3" transform="rotate(-90 267.6 93.3)">G3</text>
<text x="18.4" y="98.7">1</text>
<text x="18.4" y="97">2</text>
<text x="90.5" y="97">3</text>
<text x="90.5" y="100.3">4</text>
<text x="94.3" y="97.7">GND</text>
<text x="94.3" y="101">CSB4</text>
<text x="100.9" y="101">CSB5</text>
<text x="101.5" y="97.7">SDO</text>
<text x="107.6" y="100.3">5</text>
<text x="107.6" y="97">6</text>
<text x="126.8" y="97">3</text>
<text x="126.8" y="100.3">4</text>
<text x="130.7" y="97.7">GND</text>
<text x="130.7" y="101">CSB4</text>
<text x="137.2" y="101">CSB5</text>
<text x="137.8" y="97.7">SDO</text>
<text x="143.9" y="100.3">5</text>
<text x="143.9" y="97">6</text>
<text x="173.4" y="100.3">1*2</text>
<text x="174.7" y="97">2</text>
<text x="178.5" y="101">GND</text>
<text x="178.5" y="97.7">CSB</text>
<text x="185.7" y="101">SDO</text>
<text x="185.8" y="97.7">SCK</text>
<text x="186.4" y="99.4">SDI</text>
<text x="191.7" y="100.3">5</text>
<text x="191.7" y="98.7">3</text>
<text x="191.7" y="97">4</text>
<text x="250.7" y="97">1</text>
<text x="250.7" y="98.7">2</text>
<text x="250.7" y="100.3">3</text>
<text x="250.7" y="102">4</text>
<text x="254.5" y="97.7">DATA2</text>
<text x="254.5" y="99.4">CS</text>
<text x="254.5" y="101">DI</text>
<text x="266.7" y="98.2" transform="rotate(-90 266.7 98.2)">G4</text>
<text x="268.3" y="98.2" transform="rotate(-90 268.3 98.2)">G3</text>
<text x="250.7" y="103.6">5</text>
<text x="250.7" y="105.3">6</text>
<text x="250.7" y="106.9">7</text>
<text x="254.5" y="102.7">VDD</text>
<text x="254.5" y="104.3">SCLK</text>
<text x="254.5" y="106">VSS</text>
<text x="254.5" y="107.6">DO</text>
<text x="250.7" y="108.6">8</text>
<text x="250.7" y="110.2">9</text>
<text x="254.5" y="109.3">DATA1</text>
<text x="254.5" y="110.9">CDN</text>
<text x="266.7" y="109.8" transform="rotate(-90 266.7 109.8)">G1</text>
<text x="268.3" y="109.8" transform="rotate(-90 268.3 109.8)">G2</text>
<text x="265.9" y="114.7" transform="rotate(-90 265.9 114.7)">G1</text>
<text x="267.6" y="114.7" transform="rotate(-90 267.6 114.7)">G2</text>
<text x="64.6" y="133.3">13</text>
<text x="64.6" y="135">14</text>
<text x="64.6" y="136.6">34</text>
<text x="67.9" y="134.1">RESET</text>
<text x="67.9" y="135.7">VCC</text>
<text x="67.9" y="137.4">VCC</text>
<text x="77.5" y="137.4">PF5(ADC5)</text>
<text x="77.5" y="135.7">PF6(ADC6)</text>
<text x="77.5" y="134.1">PF7(ADC7)</text>
<text x="86.5" y="136.6">38</text>
<text x="86.5" y="135">37</text>
<text x="86.5" y="133.3">36</text>
<text x="145.5" y="133.3">3</text>
<text x="148" y="134.1">IN</text>
<text x="152" y="137.9" transform="rotate(-90 152 137.9)">1</text>
<text x="152.8" y="135.3" transform="rotate(-90 152.8 135.3)">GND</text>
<text x="153.6" y="134.1">OUT</text>
<text x="158.3" y="133.3">2*2</text>
<text x="64.6" y="141.6">42</text>
<text x="64.6" y="138.3">24</text>
<text x="64.6" y="139.9">44</text>
<text x="67.9" y="142.3">AREF</text>
<text x="67.9" y="139">AVCC</text>
<text x="67.9" y="140.7">AVCC</text>
<text x="77.5" y="142.3">PF0(ADC0)</text>
<text x="77.5" y="140.7">PF1(ADC1)</text>
<text x="77.5" y="139">PF4(ADC4)</text>
<text x="86.5" y="141.6">41</text>
<text x="86.5" y="139.9">40</text>
<text x="86.5" y="138.3">39</text>
<text x="234.6" y="143.2">1</text>
<text x="237.1" y="144">A0</text>
<text x="240.6" y="144">A1</text>
<text x="244.1" y="143.2">4</text>
<text x="65.4" y="149.8">2</text>
<text x="65.4" y="148.2">7</text>
<text x="67.9" y="148.9">VBUS</text>
<text x="79.1" y="148.9">PD2(RX)</text>
<text x="86.5" y="148.2">20</text>
<text x="86.5" y="149.8">21</text>
<text x="234.6" y="146.5">2</text>
<text x="237.1" y="147.3">B0</text>
<text x="240.6" y="147.3">B1</text>
<text x="244.1" y="146.5">3</text>
<text x="14.9" y="155.5">VBUS</text>
<text x="65.4" y="154.8">4</text>
<text x="65.4" y="151.5">6</text>
<text x="67.9" y="155.5">D+</text>
<text x="67.9" y="152.2">UCAP</text>
<text x="67.9" y="150.6">UVCC</text>
<text x="77.3" y="155.5">PD4(ADC8)</text>
<text x="78.2" y="152.2">PD1(SDA)</text>
<text x="78.3" y="153.9">PD0(SCL)</text>
<text x="79.3" y="150.6">PD3(TX)</text>
<text x="86.5" y="153.1">18</text>
<text x="86.5" y="151.5">19</text>
<text x="86.5" y="154.8">25</text>
<text x="16.8" y="158.8">D+</text>
<text x="17.2" y="157.2">D-</text>
<text x="17.3" y="160.5">ID</text>
<text x="65.4" y="156.4">3</text>
<text x="67.9" y="157.2">D-</text>
<text x="76.5" y="158.8">PD7(ADC10)</text>
<text x="82" y="157.2">PC6</text>
<text x="82.1" y="160.5">PE6</text>
<text x="86.5" y="161.4">28</text>
<text x="86.5" y="156.4">31</text>
<text x="86.5" y="158.1">27</text>
<text x="86.5" y="159.7">1</text>
<text x="138.9" y="158.1">13</text>
<text x="139.7" y="159.7">6</text>
<text x="142.2" y="160.5">RST</text>
<text x="142.2" y="158.8">VCC</text>
<text x="149.6" y="158.8">ANT</text>
<text x="154.1" y="161.4">14</text>
<text x="154.1" y="158.1">9</text>
<text x="173.1" y="158.1">1</text>
<text x="176.9" y="158.8">PAD</text>
<text x="202.8" y="159.7">1</text>
<text x="202.8" y="161.4">2</text>
<text x="206.6" y="160.5">CS</text>
<text x="210.5" y="160.5">VCC</text>
<text x="216.5" y="161.4">7</text>
<text x="216.5" y="159.7">8</text>
<text x="13.6" y="167.1">SHIELD</text>
<text x="15.6" y="162.1">GND</text>
<text x="64.6" y="163">17</text>
<text x="64.6" y="166.3">16</text>
<text x="67.9" y="163.8">XTAL1</text>
<text x="67.9" y="167.1">XTAL2</text>
<text x="76.6" y="163.8">PB5(ADC12)</text>
<text x="76.6" y="165.4">PB6(ADC13)</text>
<text x="76.7" y="162.1">PB4(ADC11)</text>
<text x="82.1" y="167.1">PB7</text>
<text x="86.5" y="163">29</text>
<text x="86.5" y="164.7">30</text>
<text x="86.5" y="166.3">12</text>
<text x="86.5" y="168">26</text>
<text x="139.7" y="166.3">4</text>
<text x="139.7" y="163">2</text>
<text x="139.7" y="164.7">3</text>
<text x="139.7" y="168">5</text>
<text x="142.2" y="167.1">SCK</text>
<text x="142.2" y="163.8">MISO</text>
<text x="142.2" y="165.4">MOSI</text>
<text x="147.5" y="162.1">IO0/INT</text>
<text x="150.1" y="163.8">IO1</text>
<text x="150.1" y="165.4">IO2</text>
<text x="150.1" y="167.1">IO3</text>
<text x="154.1" y="163">15</text>
<text x="154.1" y="164.7">16</text>
<text x="154.1" y="166.3">11</text>
<text x="154.1" y="168">12</text>
<text x="173.1" y="163">1</text>
<text x="176.9" y="163.8">PAD</text>
<text x="202.8" y="163">3</text>
<text x="202.8" y="164.7">4</text>
<text x="206.6" y="162.1">DO HOLD</text>
<text x="206.6" y="163.8">WP</text>
<text x="206.6" y="165.4">GND</text>
<text x="210.7" y="163.8">CLK</text>
<text x="212.1" y="165.4">DI</text>
<text x="216.5" y="164.7">5</text>
<text x="216.5" y="163">6</text>
<text x="64.6" y="169.6">33</text>
<text x="67.9" y="170.4">PE2/HWB</text>
<text x="77.3" y="168.7">PD6(ADC9)</text>
<text x="78.2" y="173.7">PB1(SCK)</text>
<text x="79.3" y="172">PB0(SS)</text>
<text x="82" y="170.4">PC7</text>
<text x="86.5" y="171.3">8</text>
<text x="86.5" y="172.9">9</text>
<text x="86.5" y="169.6">32</text>
<text x="138.4" y="171.3">1*3</text>
<text x="142.2" y="172">GND</text>
<text x="142.2" y="168.7">CS</text>
<text x="150.1" y="168.7">IO4</text>
<text x="150.1" y="170.4">IO5</text>
<text x="154.1" y="169.6">7</text>
<text x="64.6" y="176.2">15</text>
<text x="64.6" y="177.9">23</text>
<text x="64.6" y="179.5">35</text>
<text x="65.4" y="174.6">5</text>
<text x="67.9" y="177">GND</text>
<text x="67.9" y="178.6">GND</text>
<text x="67.9" y="175.3">UGND</text>
<text x="77.6" y="175.3">PB2(MOSI)</text>
<text x="77.6" y="177">PB3(MISO)</text>
<text x="86.5" y="174.6">10</text>
<text x="86.5" y="176.2">11</text>
<text x="86.5" y="179.5">22</text>
<text x="64.6" y="181.2">43</text>
<text x="67.9" y="180.3">GND</text>
<text x="67.9" y="181.9">GND</text>
<text x="82" y="180.3">PD5</text>
</g>
<text font-size="1.3" fill="#505050" x="94.5" y="70.8">MS5637</text>
<g font-size="1.2" fill="#505050">
<text x="176.2" y="54.3">U4</text>
<text x="101.1" y="70.8">S3</text>
<text x="164.6" y="75" transform="rotate(-90 164.6 75)">C12</text>
<text x="167.1" y="75" transform="rotate(-90 167.1 75)">10nf</text>
<text x="169.6" y="78.3" transform="rotate(-90 169.6 78.3)">C11</text>
<text x="172.1" y="78.3" transform="rotate(-90 172.1 78.3)">100nf</text>
<text x="222.4" y="78.3">J2</text>
<text x="226.5" y="78.3">2x3p-2.54</text>
<text x="35.9" y="89.8" transform="rotate(-90 35.9 89.8)">R11</text>
<text x="38.4" y="89.8" transform="rotate(-90 38.4 89.8)">47K</text>
<text x="40.8" y="89.8" transform="rotate(-90 40.8 89.8)">R9</text>
<text x="43.3" y="89.8" transform="rotate(-90 43.3 89.8)">2.2K</text>
<text x="39.2" y="93.9">Q</text>
<text x="40.1" y="93.9">1</text>
<text x="41.7" y="93.9">CJ2302</text>
<text x="252.1" y="95.6">J7</text>
<text x="256.3" y="95.6">MICROSD-9P</text>
<text x="35.9" y="101.4" transform="rotate(-90 35.9 101.4)">R10</text>
<text x="38.4" y="101.4" transform="rotate(-90 38.4 101.4)">2.2K</text>
<text x="34.2" y="103.8">Q</text>
<text x="35.1" y="103.8">2</text>
<text x="36.7" y="103.8">CJ2302</text>
<text x="202.6" y="117.9">R5</text>
<text x="210" y="117.9">D3</text>
<text x="202.6" y="120.4">220R</text>
<text x="211.7" y="122">GREEN-0603</text>
<text x="134.9" y="131.9">D2</text>
<text x="147.3" y="131.1">U3</text>
<text x="152.3" y="131.1">CJT1117-3.3-SOT223</text>
<text x="202.6" y="128.6">220R</text>
<text x="202.6" y="126.1">R6</text>
<text x="210" y="126.1">D4</text>
<text x="211.7" y="130.3">BLUE-0603</text>
<text x="58.2" y="132.7">2.2K</text>
<text x="59.1" y="135.2">R8</text>
<text x="134.9" y="136">40V-500MA</text>
<text x="134.9" y="136.9">D1</text>
<text x="134.3" y="142.6">10uf</text>
<text x="134.9" y="141">40V-500MA</text>
<text x="143.2" y="141" transform="rotate(-90 143.2 141)">C1</text>
<text x="145.7" y="141" transform="rotate(-90 145.7 141)">10uf</text>
<text x="159.7" y="141" transform="rotate(-90 159.7 141)">C2</text>
<text x="161.3" y="141" transform="rotate(-90 161.3 141)">C3</text>
<text x="162.2" y="141" transform="rotate(-90 162.2 141)">10uf</text>
<text x="163" y="141" transform="rotate(-90 163 141)">C4</text>
<text x="163.8" y="141" transform="rotate(-90 163.8 141)">10uf</text>
<text x="164.6" y="141" transform="rotate(-90 164.6 141)">C5</text>
<text x="165.5" y="141" transform="rotate(-90 165.5 141)">10uf</text>
<text x="167.1" y="141" transform="rotate(-90 167.1 141)">10uf</text>
<text x="167.9" y="141" transform="rotate(-90 167.9 141)">C6</text>
<text x="169.6" y="141" transform="rotate(-90 169.6 141)">C7</text>
<text x="170.4" y="141" transform="rotate(-90 170.4 141)">100nf</text>
<text x="171.2" y="141" transform="rotate(-90 171.2 141)">C8</text>
<text x="172.1" y="141" transform="rotate(-90 172.1 141)">100nf</text>
<text x="172.9" y="141" transform="rotate(-90 172.9 141)">C9</text>
<text x="173.7" y="141" transform="rotate(-90 173.7 141)">100nf</text>
<text x="174.5" y="141" transform="rotate(-90 174.5 141)">C10</text>
<text x="175.4" y="141" transform="rotate(-90 175.4 141)">100nf</text>
<text x="176.2" y="141" transform="rotate(-90 176.2 141)">C16</text>
<text x="177" y="141" transform="rotate(-90 177 141)">100nf</text>
<text x="177.8" y="141" transform="rotate(-90 177.8 141)">C17</text>
<text x="178.7" y="141" transform="rotate(-90 178.7 141)">100nf</text>
<text x="179.5" y="141" transform="rotate(-90 179.5 141)">C18</text>
<text x="180.3" y="141" transform="rotate(-90 180.3 141)">100nf</text>
<text x="182" y="141" transform="rotate(-90 182 141)">100nf</text>
<text x="236.4" y="141.8">K1</text>
<text x="134.4" y="145.1">C15</text>
<text x="45.8" y="150.9" transform="rotate(-90 45.8 150.9)">C14</text>
<text x="48.3" y="150.9" transform="rotate(-90 48.3 150.9)">100nf</text>
<text x="98.6" y="150.9" transform="rotate(-90 98.6 150.9)">R4</text>
<text x="100.3" y="152.5" transform="rotate(-90 100.3 152.5)">R3</text>
<text x="101.1" y="150.9" transform="rotate(-90 101.1 150.9)">2.2K</text>
<text x="102.7" y="152.5" transform="rotate(-90 102.7 152.5)">2.2K</text>
<text x="47.4" y="159.1" transform="rotate(-90 47.4 159.1)">C13</text>
<text x="49.9" y="159.1" transform="rotate(-90 49.9 159.1)">1uf</text>
<text x="57.3" y="164.7" transform="rotate(-90 57.3 164.7)">Y1</text>
<text x="50.7" y="169.7" transform="rotate(-90 50.7 169.7)">8MHZ</text>
</g>
<g font-size="1.2" fill="#800000">
<text x="9.5" y="158.3">Micro USB</text>
<text x="9.5" y="161.6">Hirose</text>
<text x="9.5" y="163.3">ZX62-B-5PA</text>
</g>
</svg>
